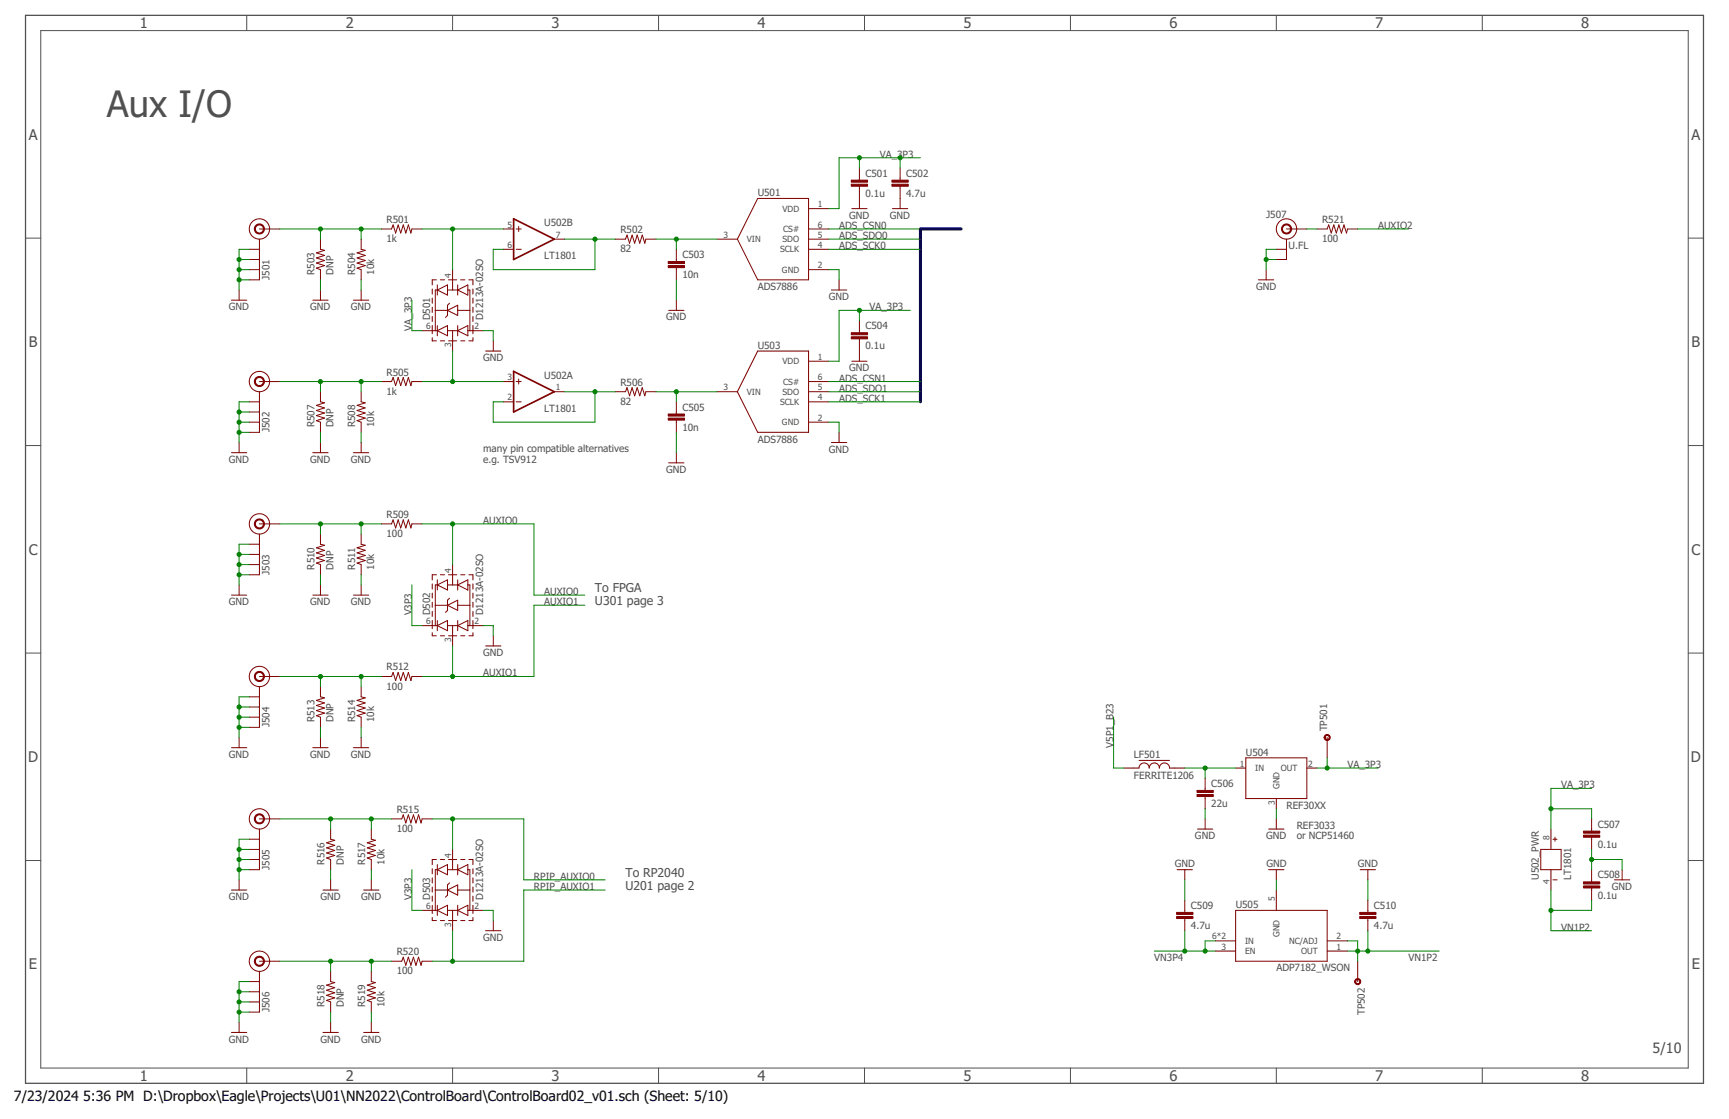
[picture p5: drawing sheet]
<svg xmlns="http://www.w3.org/2000/svg" width="432mm" height="279mm" viewBox="0 0 432 279" stroke-linecap="round" stroke-linejoin="round" font-family="sans-serif">
<path d="M6.4 3.8h419v266.7h-419z" fill="none" stroke="#505050" stroke-width=".32"/>
<g fill="none" stroke="#505050" stroke-width=".25">
<path d="M10.2 7.6h411.4v259.1h-411.4zM61.6 3.8v3.8M113 3.8v3.8M164.5 3.8v3.8M215.9 3.8v3.8M267.3 3.8v3.8M318.7 3.8v3.8M370.2 3.8v3.8M6.4 59.5h3.8M421.6 59.5h3.8M6.4 111.3h3.8M421.6 111.3h3.8"/>
<path d="M6.4 163.1h3.8M421.6 163.1h3.8M6.4 214.9h3.8M421.6 214.9h3.8M61.6 266.7v3.8M113 266.7v3.8M164.5 266.7v3.8M215.9 266.7v3.8M267.3 266.7v3.8M318.7 266.7v3.8M370.2 266.7v3.8"/>
</g>
<g fill="none" stroke="#800000" stroke-width=".25">
<path d="M64.8 57.2h5.1M64.8 59.7v10.2h-2.5M80 59.7v2.6l1 .2-2 .6 2 .7-2 .6 2 .6-2 .7 2 .6-2 .7 1 .3v2.6M90.2 59.7v2.6l1 .2-2 .6 2 .7-2 .6 2 .6-2 .7 2 .6-2 .7 1 .3v2.6M95.3 57.2h2.5l.4-1 .6 2 .6-2 .7 2 .6-2 .6 2 .7-2 .6 2 .3-1h2.5M125.7 57.2h2.6M128.9 57.2h1.3M129.5 56.5v1.3M138.4 59.7h2.6M153.7 59.7h2.5l.4-1 .6 2 .7-2 .6 2 .6-2 .7 2 .6-2 .6 2 .3-1h2.5M179.1 59.7h5M189.2 49.6h12.7v20.3h-12.7l-5.1-10.2z"/>
<path d="M201.9 57.2h5.1M201.9 59.7h5.1M201.9 52.1h5.1M212.7 52.1h3.8M214.6 41.9v3.1M214.6 46.5v5.6M222.9 52.1h3.8M224.8 41.9v3.1M224.8 46.5v5.6M321.3 57.2h5.1M321.3 59.7v5.1h-2.6M328.9 57.2h2.5l.4-1 .7 2 .6-2 .6 2 .7-2 .6 2 .6-2 .7 2 .2-1h2.6"/>
<path d="M57.8 75h3.8M59.7 72.4v2.6M62.3 62.3h2.5M62.3 67.3h2.5M62.3 64.8h2.5M78.1 75h3.8M80 72.4v2.6M88.3 75h3.8M90.2 72.4v2.6M107.9 72.2v1.2M107.9 74.4v1.3M107.9 76.7v1.3"/>
<path d="M107.9 79v1.3M108.7 77.5h3.1M109 69.9h-1.1v1.2M109.2 72.4h-.5v10.2M109.2 72.4l2.6-1.3v2.6zM109.2 71.1v2.6M110 69.9h1M111.8 72.4h2.5M111.8 77.5l2.5-1.3v2.6zM112 69.9h2.1M112.3 75.7l-.5 .5v2.6l-.5 .5M113 67.3v5.1"/>
<path d="M114.3 77.5h3M114.3 71.1v2.6M114.3 72.4l2.5-1.3v2.6zM115.1 69.9h1M116.8 72.4h.5v10.2M117.1 69.9h1v1.2M118.1 72.2v1.2M118.1 74.4v1.3M118.1 76.7v1.3M118.1 79v1.3M125.7 62.3h2.6M128.9 62.3h1.3"/>
<path d="M167 77.5h3.8M168.9 62.3v3M168.9 66.8v3.1M168.9 75v2.5M201.9 62.3h5.1M201.9 67.3h5.1M207.6 72.4h3.9M209.5 69.9v2.5M314.3 69.9h3.8M316.2 67.3v2.6M318.7 62.3h2.6M64.8 95.3h5.1"/>
<path d="M64.8 97.8v10.1h-2.5M80 97.8v2.5l1 .3-2 .6 2 .7-2 .6 2 .6-2 .7 2 .6-2 .6 1 .4v2.5M90.2 97.8v2.5l1 .3-2 .6 2 .7-2 .6 2 .6-2 .7 2 .6-2 .6 1 .4v2.5M95.3 95.3h2.5l.4-1 .6 2 .6-2 .7 2 .6-2 .6 2 .7-2 .6 2 .3-1h2.5M105.4 82.6h3.8M107.9 84.3v.8h1.1M107.9 81.3v2M109.2 82.6l2.6-1.3v2.5zM109.2 81.3v2.5M110 85.1h1M111.8 82.6h2.5M112 85.1h2.1"/>
<path d="M113 82.6v5.1M114.3 81.3v2.5M114.3 82.6l2.5-1.3v2.5zM115.1 85.1h1M116.8 82.6h3.8M118.1 84.3v.8h-1M118.1 81.3v2M121.3 87.7h3.8M123.2 85.1v2.6M125.7 95.3h2.6M128.9 95.3h1.3M129.5 94.6v1.3"/>
<path d="M138.4 97.8h2.6M153.7 97.8h2.5l.4-1 .6 2 .7-2 .6 2 .6-2 .7 2 .6-2 .6 2 .3-1h2.5M179.1 97.8h5M189.2 87.7h12.7v20.2h-12.7l-5.1-10.1zM201.9 97.8h5.1M201.9 95.3h5.1M201.9 90.2h5.1M212.7 90.2h3.8M214.6 80v3.1M214.6 84.6v5.6M57.8 113h3.8M59.7 110.5v2.5"/>
<path d="M62.3 100.3h2.5M62.3 105.4h2.5M62.3 102.9h2.5M78.1 113h3.8M80 110.5v2.5M88.3 113h3.8M90.2 110.5v2.5M125.7 100.3h2.6M128.9 100.3h1.3M167 115.6h3.8M168.9 100.3v3.1M168.9 104.9v3"/>
<path d="M168.9 113v2.6M201.9 100.3h5.1M201.9 105.4h5.1M207.6 110.5h3.9M209.5 107.9v2.6M62.3 135.9h2.5M62.3 138.4h2.5M64.8 133.3v10.2h-2.5M64.8 130.8h5.1M80 133.3v2.6l1 .2-2 .7 2 .6-2 .6 2 .7-2 .6 2 .7-2 .6 1 .4v2.5M90.2 133.3v2.6l1 .2-2 .7 2 .6-2 .6 2 .7-2 .6 2 .7-2 .6 1 .4v2.5M95.3 130.8h2.5l.4-1 .6 2 .6-2 .7 2 .6-2 .6 2 .7-2 .6 2 .3-1h2.5"/>
<path d="M57.8 148.6h3.8M59.7 146v2.6M62.3 141h2.5M78.1 148.6h3.8M80 146v2.6M88.3 148.6h3.8M90.2 146v2.6M105.4 156.2h3.8M107.9 145.8v1.3M107.9 148.1v1.3M107.9 150.4v1.2M107.9 152.7v1.2"/>
<path d="M107.9 154.9v2.1M107.9 158v.7h1.1M108.7 151.1h3.1M109 143.5h-1.1v1.3M109.2 146l2.6-1.2v2.5zM109.2 156.2l2.6-1.3v2.6zM109.2 144.8v2.5M109.2 154.9v2.6M109.2 146h-.5v10.2M110 143.5h1M110 158.7h1M111.8 151.1l2.5-1.2v2.5z"/>
<path d="M111.8 156.2h2.5M111.8 146h2.5M112 143.5h2.1M112 158.7h2.1M112.3 149.4l-.5 .5v2.5l-.5 .5M113 141v5M113 156.2v5.1M114.3 144.8v2.5M114.3 154.9v2.6M114.3 146l2.5-1.2v2.5zM114.3 156.2l2.5-1.3v2.6zM114.3 151.1h3"/>
<path d="M115.1 143.5h1M115.1 158.7h1M116.8 146h.5v10.2M116.8 156.2h3.8M117.1 143.5h1v1.3M118.1 145.8v1.3M118.1 148.1v1.3M118.1 150.4v1.2M118.1 152.7v1.2M118.1 154.9v2.1M118.1 158v.7h-1M123.2 158.7v2.6"/>
<path d="M62.3 174h2.5M62.3 176.5h2.5M62.3 179.1h2.5M64.8 171.4v10.2h-2.5M64.8 168.9h5.1M80 171.4v2.6l1 .2-2 .7 2 .6-2 .6 2 .7-2 .6 2 .7-2 .6 1 .4v2.5M90.2 171.4v2.6l1 .2-2 .7 2 .6-2 .6 2 .7-2 .6 2 .7-2 .6 1 .4v2.5M95.3 168.9h2.5l.4-1 .6 2 .6-2 .7 2 .6-2 .6 2 .7-2 .6 2 .3-1h2.5M121.3 161.3h3.8M57.8 186.7h3.8M59.7 184.1v2.6M78.1 186.7h3.8"/>
<path d="M80 184.1v2.6M88.3 186.7h3.8M90.2 184.1v2.6M280.6 191.8h3.9a1.27 1.27 0 0 1 1.2-1.3 1.27 1.27 0 0 1 1.3 1.3 1.27 1.27 0 0 1 1.3-1.3 1.27 1.27 0 0 1 1.2 1.3 1.27 1.27 0 0 1 1.3-1.3 1.27 1.27 0 0 1 1.3 1.3h3.8M284.5 189.9h7.6M301 194.3v3.1M301 198.9v3M308.6 191.8h2.5M311.1 189.2h15.3v10.2h-15.3zM318.7 199.4v2.5M326.4 191.8h2.5M331.4 184.1v5.1"/>
<path d="M59.7 219.7v2.5M62.3 209.5h2.5M62.3 212.1h2.5M62.3 214.6h2.5M64.8 207v10.1h-2.5M64.8 204.5h5.1M82.6 207v2.5l1 .3-2 .6 2 .7-2 .6 2 .6-2 .7 2 .6-2 .6 1 .4v2.5M82.6 219.7v2.5M92.7 207v2.5l1 .3-2 .6 2 .7-2 .6 2 .6-2 .7 2 .6-2 .6 1 .4v2.5M92.7 219.7v2.5M97.8 204.5h2.5l.4-1 .6 2 .7-2 .6 2 .7-2 .6 2 .6-2 .7 2 .2-1h2.5M107.9 216.9v1.3"/>
<path d="M107.9 219.2v1.3M109 214.6h-1.1v1.3M109.2 217.1h-.5v10.2M109.2 217.1l2.6-1.2v2.5zM109.2 215.9v2.5M110 214.6h1M111.8 217.1h2.5M112 214.6h2.1M113 212.1v5M114.3 215.9v2.5M114.3 217.1l2.5-1.2v2.5zM115.1 214.6h1"/>
<path d="M116.8 217.1h.5v10.2M117.1 214.6h1v1.3M118.1 216.9v1.3M118.1 219.2v1.3M294 217.1h3.8M295.9 217.1v2.6M299.1 207h3.8M301 204.5v2.5M316.8 217.1h3.9M316.8 207h3.9M318.7 204.5v2.5M318.7 217.1v2.6"/>
<path d="M339.7 217.1h3.8M341.6 217.1v2.6M384.8 212.1h5.1v5h-5.1zM387.3 207v5.1M387.3 217.1v5.1M387.8 209.5h1.1M387.8 219.7h1.1M388.3 209v1.1M397.5 204.5v3M397.5 209v3.1M397.5 217.1v3.1M403.2 219.7h3.8"/>
<path d="M405.1 217.1v2.6M57.8 222.2h3.8M80.7 222.2h3.8M90.8 222.2h3.8M105.4 227.3h3.8M107.9 221.5v1.3M107.9 223.8v1.2M107.9 226v2.1M107.9 229.1v.7h1.1M108.7 222.2h3.1M109.2 227.3l2.6-1.3v2.6zM109.2 226v2.6"/>
<path d="M110 229.8h1M111.8 227.3h2.5M111.8 222.2l2.5-1.2v2.5zM112 229.8h2.1M112.3 220.5l-.5 .5v2.5l-.5 .5M113 227.3v5.1M114.3 222.2h3M114.3 226v2.6M114.3 227.3l2.5-1.3v2.6zM115.1 229.8h1M116.8 227.3h3.8M118.1 221.5v1.3"/>
<path d="M118.1 223.8v1.2M118.1 226v2.1M118.1 229.1v.7h-1M121.3 232.4h3.8M123.2 229.8v2.6M295.9 224.8v3M295.9 229.3v3.1M303.5 237.5h5.1M303.5 234.9h5.1M308.6 227.3h22.8v12.7h-22.8zM318.7 222.2v5.1M331.4 237.5h5.1"/>
<path d="M331.4 234.9h5.1M341.6 224.8v3M341.6 229.3v3.1M397.5 221.7v3.1M57.8 257.8h3.8M59.7 255.2v2.6M62.3 245.1h2.5M62.3 247.6h2.5M62.3 250.2h2.5M64.8 240h5.1M64.8 242.5v10.2h-2.5M80.7 257.8h3.8"/>
<path d="M82.6 242.5v2.6l1 .2-2 .7 2 .6-2 .6 2 .7-2 .6 2 .7-2 .6 1 .4v2.5M82.6 255.2v2.6M90.8 257.8h3.8M92.7 242.5v2.6l1 .2-2 .7 2 .6-2 .6 2 .7-2 .6 2 .7-2 .6 1 .4v2.5M92.7 255.2v2.6M97.8 240h2.5l.4-1 .6 2 .7-2 .6 2 .7-2 .6 2 .6-2 .7 2 .2-1h2.5M339.1 240v5.1"/>
<circle cx="64.8" cy="57.2" r="2.54"/>
<circle cx="321.3" cy="57.2" r="2.54"/>
<circle cx="64.8" cy="95.3" r="2.54"/>
<circle cx="64.8" cy="130.8" r="2.54"/>
<circle cx="64.8" cy="168.9" r="2.54"/>
<circle cx="64.8" cy="204.5" r="2.54"/>
<circle cx="64.8" cy="240" r="2.54"/>
</g>
<g fill="#800000" stroke="#800000" stroke-width=".25">
<path d="M166.9 66.3h4v.5h-4z"/>
<path d="M166.9 65.3h4v.5h-4z"/>
<path d="M166.9 104.4h4v.5h-4z"/>
<path d="M166.9 103.4h4v.5h-4z"/>
<path d="M395.5 208.5h4v.5h-4z"/>
<path d="M395.5 207.5h4v.5h-4z"/>
<path d="M395.5 221.2h4v.5h-4z"/>
<path d="M395.5 220.2h4v.5h-4z"/>
<path d="M212.6 46h4.1v.5h-4.1z"/>
<path d="M212.6 45h4.1v.5h-4.1z"/>
<path d="M222.8 46h4v.5h-4z"/>
<path d="M222.8 45h4v.5h-4z"/>
<path d="M212.6 84.1h4.1v.5h-4.1z"/>
<path d="M212.6 83.1h4.1v.5h-4.1z"/>
<path d="M339.6 228.8h4v.5h-4z"/>
<path d="M339.6 227.8h4v.5h-4z"/>
<path d="M293.9 228.8h4v.5h-4z"/>
<path d="M293.9 227.8h4v.5h-4z"/>
<path d="M298.9 198.4h4.1v.5h-4.1z"/>
<path d="M298.9 197.4h4.1v.5h-4.1z"/>
</g>
<path d="M128.3 54.6l10.1 5.1-10.1 5.1zM128.3 92.7l10.1 5.1-10.1 5.1z" fill="none" stroke="#800000" stroke-width=".42"/>
<g fill="#800000" stroke="#800000" stroke-width=".25">
<path d="M338.5 244.6a.76 .76 0 0 1 1.2 .1 .76 .76 0 0 1-.4 1.1 .76 .76 0 0 1-1-.7h.3a.51 .51 0 0 1 .6-.5 .51 .51 0 0 1 .2 .8 .51 .51 0 0 1-.8-.1v-.2h-.3z" fill-rule="evenodd"/>
<path d="M330.9 183.7a.76 .76 0 0 1 1.2 .1 .76 .76 0 0 1-.5 1.1 .76 .76 0 0 1-.9-.8h.2a.51 .51 0 0 1 .7-.5 .51 .51 0 0 1 .2 .9 .51 .51 0 0 1-.8-.2l-.1-.2h-.2z" fill-rule="evenodd"/>
<path d="M63.9 56.3a1.26 1.26 0 0 1 2 .2 1.26 1.26 0 0 1-.8 1.9 1.26 1.26 0 0 1-1.6-1.2h.3a1.01 1.01 0 0 1 1.4-1 1.01 1.01 0 0 1 .3 1.7 1.01 1.01 0 0 1-1.7-.5v-.2h-.3z" fill-rule="evenodd"/>
<path d="M63.9 94.4a1.26 1.26 0 0 1 2 .2 1.26 1.26 0 0 1-.8 1.9 1.26 1.26 0 0 1-1.6-1.2h.3a1.01 1.01 0 0 1 1.4-1 1.01 1.01 0 0 1 .3 1.7 1.01 1.01 0 0 1-1.7-.5v-.2h-.3z" fill-rule="evenodd"/>
<path d="M63.9 129.9a1.26 1.26 0 0 1 2 .3 1.26 1.26 0 0 1-.8 1.8 1.26 1.26 0 0 1-1.6-1.2h.3a1.01 1.01 0 0 1 1.4-.9 1.01 1.01 0 0 1 .3 1.7 1.01 1.01 0 0 1-1.7-.5v-.3h-.3z" fill-rule="evenodd"/>
<path d="M63.9 168a1.26 1.26 0 0 1 2 .3 1.26 1.26 0 0 1-.8 1.8 1.26 1.26 0 0 1-1.6-1.2h.3a1.01 1.01 0 0 1 1.4-1 1.01 1.01 0 0 1 .3 1.7 1.01 1.01 0 0 1-1.7-.4v-.3h-.3z" fill-rule="evenodd"/>
<path d="M63.9 203.6a1.26 1.26 0 0 1 2 .2 1.26 1.26 0 0 1-.8 1.9 1.26 1.26 0 0 1-1.6-1.2h.3a1.01 1.01 0 0 1 1.4-1 1.01 1.01 0 0 1 .3 1.7 1.01 1.01 0 0 1-1.7-.5v-.2h-.3z" fill-rule="evenodd"/>
<path d="M320.4 56.3a1.26 1.26 0 0 1 2 .2 1.26 1.26 0 0 1-.8 1.9 1.26 1.26 0 0 1-1.6-1.2h.3a1.01 1.01 0 0 1 1.5-.9 1.01 1.01 0 0 1 .1 1.7 1.01 1.01 0 0 1-1.6-.6v-.2h-.3z" fill-rule="evenodd"/>
<path d="M63.9 239.1a1.26 1.26 0 0 1 2 .3 1.26 1.26 0 0 1-.8 1.8 1.26 1.26 0 0 1-1.6-1.2h.3a1.01 1.01 0 0 1 1.4-.9 1.01 1.01 0 0 1 .3 1.7 1.01 1.01 0 0 1-1.7-.5v-.3h-.3z" fill-rule="evenodd"/>
</g>
<path d="M240 57.2h-10.1v43.1" fill="none" stroke="#000080" stroke-width=".76"/>
<g fill="none" stroke="#008000" stroke-width=".25">
<path d="M214.6 39.4v2.5M224.8 39.4v2.5M229.9 39.4h-20.4v12.7h-2.5M69.9 57.2h25.4M80 57.2v2.5M90.2 57.2v2.5M105.4 57.2h20.3M113 57.2v10.1M141 59.7h12.7M148.6 59.7v7.6h-25.4v-5h2.5M163.8 59.7h15.3M168.9 59.7v2.6"/>
<path d="M207 59.7h22.9M207 57.2h22.9M326.4 57.2h2.5M339.1 57.2h12.7M59.7 64.8h2.6M59.7 67.3h2.6M59.7 69.9h2.6M62.3 62.3h-2.6v10.1M80 69.9v2.5M90.2 69.9v2.5M102.9 75v7.6h2.5M168.9 69.9v5.1"/>
<path d="M207 62.3h22.9M207 67.3h2.5v2.6M214.6 77.5v2.5M227.3 77.5h-17.8v12.7h-2.5M316.2 64.8h2.5M318.7 62.3h-2.5v5M69.9 95.3h25.4M80 95.3v2.5M90.2 95.3v2.5M105.4 95.3h20.3M113 87.7v7.6M120.6 82.6h2.6v2.5"/>
<path d="M141 97.8h12.7M148.6 97.8v7.6h-25.4v-5.1h2.5M163.8 97.8h15.3M168.9 97.8v2.5M207 97.8h22.9M207 95.3h22.9M59.7 105.4h2.6M59.7 102.9h2.6M59.7 107.9h2.6M62.3 100.3h-2.6v10.2M80 107.9v2.6M90.2 107.9v2.6"/>
<path d="M168.9 107.9v5.1M207 105.4h2.5v2.5M207 100.3h22.9M59.7 138.4h2.6M62.3 135.9h-2.6v10.1M69.9 130.8h25.4M80 130.8v2.5M90.2 130.8v2.5M105.4 130.8h27.9v17.8h12.7M113 130.8v10.2M59.7 141h2.6M59.7 143.5h2.6"/>
<path d="M80 143.5v2.5M90.2 143.5v2.5M102.9 146v10.2h2.5M120.6 156.2h2.6v2.5M146 151.1h-12.7v17.8h-27.9M59.7 176.5h2.6M59.7 179.1h2.6M62.3 174h-2.6v10.1M69.9 168.9h25.4M80 168.9v2.5M90.2 168.9v2.5M113 161.3v7.6"/>
<path d="M278.1 179.1v12.7h2.5M59.7 181.6h2.6M80 181.6v2.5M90.2 181.6v2.5M295.9 191.8h12.7M301 191.8v2.5M328.9 191.8h15.2M331.4 189.2v2.6M397.5 196.8h-10.2v10.2M59.7 214.6h2.6M59.7 212.1h2.6M59.7 217.1h2.6"/>
<path d="M62.3 209.5h-2.6v10.2M69.9 204.5h27.9M82.6 204.5v2.5M82.6 217.1v2.6M92.7 204.5v2.5M92.7 217.1v2.6M102.9 217.1v10.2h2.5M107.9 204.5h22.9v15.2h20.3M113 204.5v7.6M295.9 219.7v5.1M301 201.9v2.6M318.7 201.9v2.6"/>
<path d="M318.7 219.7v2.5M341.6 219.7v5.1M387.3 201.9h10.2v2.6M397.5 212.1v5M397.5 214.6h7.6v2.5M113 232.4v7.6M120.6 227.3h2.6v2.5M151.1 222.2h-20.3v17.8h-22.9M288.3 237.5h15.2M295.9 232.4v5.1M303.5 234.9h-2.5v2.6M336.5 237.5h22.9"/>
<path d="M336.5 234.9h2.6v5.1M341.6 232.4v5.1M387.3 222.2v10.2h10.2M397.5 224.8v2.5h-10.2M59.7 247.6h2.6M59.7 250.2h2.6M59.7 252.7h2.6M62.3 245.1h-2.6v10.1M69.9 240h27.9M82.6 240v2.5M82.6 252.7v2.5M92.7 240v2.5"/>
<path d="M92.7 252.7v2.5"/>
</g>
<g fill="#008000" stroke="#008000" stroke-width=".25">
<circle cx="59.7" cy="64.8" r=".51"/>
<circle cx="59.7" cy="67.3" r=".51"/>
<circle cx="59.7" cy="69.9" r=".51"/>
<circle cx="397.5" cy="214.6" r=".51"/>
<circle cx="59.7" cy="102.9" r=".51"/>
<circle cx="59.7" cy="105.4" r=".51"/>
<circle cx="59.7" cy="107.9" r=".51"/>
<circle cx="59.7" cy="138.4" r=".51"/>
<circle cx="59.7" cy="141" r=".51"/>
<circle cx="59.7" cy="143.5" r=".51"/>
<circle cx="59.7" cy="176.5" r=".51"/>
<circle cx="59.7" cy="179.1" r=".51"/>
<circle cx="59.7" cy="181.6" r=".51"/>
<circle cx="59.7" cy="212.1" r=".51"/>
<circle cx="59.7" cy="214.6" r=".51"/>
<circle cx="59.7" cy="217.1" r=".51"/>
<circle cx="316.2" cy="64.8" r=".51"/>
<circle cx="59.7" cy="247.6" r=".51"/>
<circle cx="59.7" cy="250.2" r=".51"/>
<circle cx="59.7" cy="252.7" r=".51"/>
<circle cx="168.9" cy="59.7" r=".51"/>
<circle cx="148.6" cy="59.7" r=".51"/>
<circle cx="168.9" cy="97.8" r=".51"/>
<circle cx="148.6" cy="97.8" r=".51"/>
<circle cx="387.3" cy="201.9" r=".51"/>
<circle cx="214.6" cy="39.4" r=".51"/>
<circle cx="224.8" cy="39.4" r=".51"/>
<circle cx="214.6" cy="77.5" r=".51"/>
<circle cx="331.4" cy="191.8" r=".51"/>
<circle cx="339.1" cy="237.5" r=".51"/>
<circle cx="341.6" cy="237.5" r=".51"/>
<circle cx="387.3" cy="227.3" r=".51"/>
<circle cx="301" cy="237.5" r=".51"/>
<circle cx="295.9" cy="237.5" r=".51"/>
<circle cx="301" cy="191.8" r=".51"/>
<circle cx="80" cy="57.2" r=".51"/>
<circle cx="90.2" cy="57.2" r=".51"/>
<circle cx="113" cy="57.2" r=".51"/>
<circle cx="80" cy="95.3" r=".51"/>
<circle cx="90.2" cy="95.3" r=".51"/>
<circle cx="113" cy="95.3" r=".51"/>
<circle cx="80" cy="130.8" r=".51"/>
<circle cx="90.2" cy="130.8" r=".51"/>
<circle cx="113" cy="130.8" r=".51"/>
<circle cx="80" cy="168.9" r=".51"/>
<circle cx="90.2" cy="168.9" r=".51"/>
<circle cx="113" cy="168.9" r=".51"/>
<circle cx="82.6" cy="204.5" r=".51"/>
<circle cx="92.7" cy="204.5" r=".51"/>
<circle cx="113" cy="204.5" r=".51"/>
<circle cx="82.6" cy="240" r=".51"/>
<circle cx="92.7" cy="240" r=".51"/>
<circle cx="113" cy="240" r=".51"/>
</g>
<text font-size="9.1" fill="#505050" x="26.7" y="29.2">Aux I/O</text>
<g font-size="3.7" fill="#505050">
<text x="34.9" y="7">1</text>
<text x="86.3" y="7">2</text>
<text x="137.8" y="7">3</text>
<text x="189.2" y="7">4</text>
<text x="240.6" y="7">5</text>
<text x="292" y="7">6</text>
<text x="343.5" y="7">7</text>
<text x="394.9" y="7">8</text>
<text x="7.2" y="34.8">A</text>
<text x="422.4" y="34.8">A</text>
<text x="7.2" y="86.6">B</text>
<text x="422.4" y="86.6">B</text>
<text x="7.2" y="138.5">C</text>
<text x="422.4" y="138.5">C</text>
<text x="7" y="190.3">D</text>
<text x="422.3" y="190.3">D</text>
<text x="7.2" y="242.1">E</text>
<text x="422.5" y="242.1">E</text>
<text x="34.9" y="269.9">1</text>
<text x="86.3" y="269.9">2</text>
<text x="137.8" y="269.9">3</text>
<text x="189.2" y="269.9">4</text>
<text x="240.6" y="269.9">5</text>
<text x="292" y="269.9">6</text>
<text x="343.5" y="269.9">7</text>
<text x="394.9" y="269.9">8</text>
</g>
<text font-size="3.6" fill="#505050" x="412.7" y="262.9">5/10</text>
<g font-size="3.5">
<text x="3.5" y="274.9">7/23/2024</text>
<text x="20.8" y="274.9">5:36 PM D:\Dropbox\Eagle\Projects\U01\NN2022\ControlBoard\ControlBoard02_v01.sch (Sheet: 5/10)</text>
</g>
<g font-size="3.1" fill="#505050">
<text x="148.6" y="147.9">To FPGA</text>
<text x="148.6" y="151.1">U301 page 3</text>
<text x="156.2" y="219">To RP2040</text>
<text x="156.2" y="222.2">U201 page 2</text>
</g>
<g font-size="2.5" fill="#505050">
<text x="219.7" y="39.4">VA_3</text>
<text x="225.4" y="39.4">P3</text>
<text x="216.2" y="44.1">C501</text>
<text x="226.3" y="44.1">C502</text>
<text x="189.2" y="49">U501</text>
<text x="216.2" y="49.2">0.1u</text>
<text x="226.3" y="49.2">4.7u</text>
<text x="96.5" y="55.7">R501</text>
<text x="135.9" y="56.5">U502B</text>
<text x="154.9" y="58.2">R502</text>
<text x="209.5" y="57.2">ADS_CSN0</text>
<text x="209.5" y="59.7">ADS_SDO0</text>
<text x="212.1" y="54.6">GND</text>
<text x="222.2" y="54.6">GND</text>
<text x="316.2" y="54.4">J507</text>
<text x="330.2" y="55.7">R521</text>
<text x="344.2" y="57.2">AUXIO2</text>
<text x="96.5" y="60.5">1k</text>
<text x="135.9" y="64.8">LT1801</text>
<text x="154.9" y="63">82</text>
<text x="170.4" y="64.4">C503</text>
<text x="209.5" y="62.2">ADS_SCK0</text>
<text x="321.8" y="62.2">U.FL</text>
<text x="330.2" y="60.5">100</text>
<text x="67.3" y="69.9" transform="rotate(-90 67.3 69.9)">J501</text>
<text x="78.5" y="68.6" transform="rotate(-90 78.5 68.6)">R503</text>
<text x="83.3" y="68.6" transform="rotate(-90 83.3 68.6)">DNP</text>
<text x="88.7" y="68.6" transform="rotate(-90 88.7 68.6)">R504</text>
<text x="93.5" y="68.6" transform="rotate(-90 93.5 68.6)">10k</text>
<text x="170.4" y="69.5">10n</text>
<text x="57.2" y="77.5">GND</text>
<text x="77.5" y="77.5">GND</text>
<text x="87.6" y="77.5">GND</text>
<text x="189.2" y="72.4">ADS7886</text>
<text x="207" y="74.9">GND</text>
<text x="217.2" y="77.5">VA_3P3</text>
<text x="313.7" y="72.4">GND</text>
<text x="102.9" y="82.6" transform="rotate(-90 102.9 82.6)">VA_3P3</text>
<text x="107.5" y="80" transform="rotate(-90 107.5 80)">D501</text>
<text x="120.7" y="80" transform="rotate(-90 120.7 80)">D1213A-02SO</text>
<text x="166.4" y="80">GND</text>
<text x="216.2" y="82.2">C504</text>
<text x="189.2" y="87.1">U503</text>
<text x="216.2" y="87.3">0.1u</text>
<text x="96.5" y="93.8">R505</text>
<text x="120.7" y="90.2">GND</text>
<text x="135.9" y="94.6">U502A</text>
<text x="209.5" y="95.3">ADS_CSN1</text>
<text x="212.1" y="92.7">GND</text>
<text x="96.5" y="98.6">1k</text>
<text x="154.9" y="101.1">82</text>
<text x="154.9" y="96.3">R506</text>
<text x="209.5" y="97.8">ADS_SDO1</text>
<text x="209.5" y="100.3">ADS_SCK1</text>
<text x="67.3" y="108" transform="rotate(-90 67.3 108)">J502</text>
<text x="78.5" y="106.7" transform="rotate(-90 78.5 106.7)">R507</text>
<text x="83.3" y="106.7" transform="rotate(-90 83.3 106.7)">DNP</text>
<text x="88.7" y="106.7" transform="rotate(-90 88.7 106.7)">R508</text>
<text x="93.5" y="106.7" transform="rotate(-90 93.5 106.7)">10k</text>
<text x="135.9" y="102.9">LT1801</text>
<text x="170.4" y="107.6">10n</text>
<text x="170.4" y="102.5">C505</text>
<text x="120.7" y="112.9">many pin compatible alternatives</text>
<text x="189.2" y="110.5">ADS7886</text>
<text x="207" y="113">GND</text>
<text x="57.2" y="115.6">GND</text>
<text x="77.5" y="115.6">GND</text>
<text x="87.6" y="115.6">GND</text>
<text x="120.7" y="115.6">e.g. TSV912</text>
<text x="166.4" y="118.1">GND</text>
<text x="96.5" y="129.3">R509</text>
<text x="120.7" y="130.8">AUXIO0</text>
<text x="96.5" y="134.1">100</text>
<text x="67.3" y="143.5" transform="rotate(-90 67.3 143.5)">J503</text>
<text x="78.5" y="142.2" transform="rotate(-90 78.5 142.2)">R510</text>
<text x="83.3" y="142.2" transform="rotate(-90 83.3 142.2)">DNP</text>
<text x="88.7" y="142.2" transform="rotate(-90 88.7 142.2)">R511</text>
<text x="93.5" y="142.2" transform="rotate(-90 93.5 142.2)">10k</text>
<text x="135.9" y="148.6">AUXIO0</text>
<text x="57.2" y="151.1">GND</text>
<text x="77.5" y="151.1">GND</text>
<text x="87.6" y="151.1">GND</text>
<text x="102.9" y="153.7" transform="rotate(-90 102.9 153.7)">V3P3</text>
<text x="107.5" y="153.7" transform="rotate(-90 107.5 153.7)">D502</text>
<text x="120.7" y="153.7" transform="rotate(-90 120.7 153.7)">D1213A-02SO</text>
<text x="135.9" y="151.1">AUXIO1</text>
<text x="96.5" y="167.4">R512</text>
<text x="120.7" y="163.8">GND</text>
<text x="96.5" y="172.2">100</text>
<text x="120.7" y="168.9">AUXIO1</text>
<text x="67.3" y="181.6" transform="rotate(-90 67.3 181.6)">J504</text>
<text x="78.5" y="180.3" transform="rotate(-90 78.5 180.3)">R513</text>
<text x="83.3" y="180.3" transform="rotate(-90 83.3 180.3)">DNP</text>
<text x="88.7" y="180.3" transform="rotate(-90 88.7 180.3)">R514</text>
<text x="93.5" y="180.3" transform="rotate(-90 93.5 180.3)">10k</text>
<text x="331.5" y="182.6" transform="rotate(-90 331.5 182.6)">TP501</text>
<text x="57.2" y="189.2">GND</text>
<text x="77.5" y="189.2">GND</text>
<text x="87.6" y="189.2">GND</text>
<text x="278.1" y="186.7" transform="rotate(-90 278.1 186.7)">V5P1_B23</text>
<text x="283.2" y="189.2">LF501</text>
<text x="311.1" y="188.7">U504</text>
<text x="336.5" y="191.8">VA_3P3</text>
<text x="283.2" y="194.6">FERRITE1206</text>
<text x="302.5" y="196.5">C506</text>
<text x="389.9" y="196.8">VA_3P3</text>
<text x="99.1" y="203">R515</text>
<text x="302.5" y="201.5">22u</text>
<text x="321.3" y="201.9">REF30XX</text>
<text x="99.1" y="207.8">100</text>
<text x="298.4" y="209.5">GND</text>
<text x="316.2" y="209.5">GND</text>
<text x="323.8" y="206.9">REF3033</text>
<text x="323.8" y="209.5">or NCP51460</text>
<text x="399" y="206.6">C507</text>
<text x="81.1" y="215.9" transform="rotate(-90 81.1 215.9)">R516</text>
<text x="85.9" y="215.9" transform="rotate(-90 85.9 215.9)">DNP</text>
<text x="91.2" y="215.9" transform="rotate(-90 91.2 215.9)">R517</text>
<text x="96" y="215.9" transform="rotate(-90 96 215.9)">10k</text>
<text x="399" y="211.7">0.1u</text>
<text x="67.3" y="217.2" transform="rotate(-90 67.3 217.2)">J505</text>
<text x="133.4" y="219.7">RPIP_AUXIO0</text>
<text x="293.4" y="216.4">GND</text>
<text x="316.3" y="216.4">GND</text>
<text x="339.1" y="216.4">GND</text>
<text x="384.3" y="219.7" transform="rotate(-90 384.3 219.7)">U502_PWR</text>
<text x="392.4" y="219.7" transform="rotate(-90 392.4 219.7)">LT1801</text>
<text x="399" y="219.3">C508</text>
<text x="57.2" y="224.8">GND</text>
<text x="80" y="224.8">GND</text>
<text x="90.2" y="224.8">GND</text>
<text x="102.9" y="224.8" transform="rotate(-90 102.9 224.8)">V3P3</text>
<text x="107.5" y="224.8" transform="rotate(-90 107.5 224.8)">D503</text>
<text x="120.7" y="224.8" transform="rotate(-90 120.7 224.8)">D1213A-02SO</text>
<text x="133.4" y="222.2">RPIP_AUXIO1</text>
<text x="297.4" y="226.9">C509</text>
<text x="308.6" y="226.8">U505</text>
<text x="343.1" y="226.9">C510</text>
<text x="399" y="224.4">0.1u</text>
<text x="402.6" y="222.2">GND</text>
<text x="297.4" y="232">4.7u</text>
<text x="343.1" y="232">4.7u</text>
<text x="389.9" y="232.4">VN1P2</text>
<text x="99.1" y="238.5">R520</text>
<text x="120.7" y="234.9">GND</text>
<text x="99.1" y="243.3">100</text>
<text x="288.3" y="240">VN3P4</text>
<text x="318.8" y="242.6">ADP7182_WSON</text>
<text x="351.8" y="240">VN1P2</text>
<text x="81.1" y="251.4" transform="rotate(-90 81.1 251.4)">R518</text>
<text x="85.9" y="251.4" transform="rotate(-90 85.9 251.4)">DNP</text>
<text x="91.2" y="251.4" transform="rotate(-90 91.2 251.4)">R519</text>
<text x="96" y="251.4" transform="rotate(-90 96 251.4)">10k</text>
<text x="67.3" y="252.7" transform="rotate(-90 67.3 252.7)">J506</text>
<text x="340.8" y="253.5" transform="rotate(-90 340.8 253.5)">TP502</text>
<text x="57.2" y="260.3">GND</text>
<text x="80" y="260.3">GND</text>
<text x="90.2" y="260.3">GND</text>
</g>
<g font-size="2.1" fill="#505050">
<text x="195.4" y="52.9">VDD</text>
<text x="204.3" y="51.7">1</text>
<text x="126.8" y="56.8">5</text>
<text x="138.8" y="59.4">7</text>
<text x="180.6" y="59.4">3</text>
<text x="195.6" y="57.9">CS#</text>
<text x="204.3" y="56.8">6</text>
<text x="204.3" y="59.4">5</text>
<text x="126.8" y="61.9">6</text>
<text x="186.5" y="60.5">VIN</text>
<text x="194.8" y="63">SCLK</text>
<text x="195.4" y="60.5">SDO</text>
<text x="204.3" y="61.9">4</text>
<text x="112.7" y="69.5" transform="rotate(-90 112.7 69.5)">4</text>
<text x="195.3" y="68.1">GND</text>
<text x="204.3" y="67">2</text>
<text x="106.4" y="82.2">6</text>
<text x="118.5" y="82.2">2</text>
<text x="112.7" y="86.6" transform="rotate(-90 112.7 86.6)">3</text>
<text x="204.3" y="89.8">1</text>
<text x="126.8" y="94.9">3</text>
<text x="195.4" y="90.9">VDD</text>
<text x="204.3" y="94.9">6</text>
<text x="126.8" y="100">2</text>
<text x="138.8" y="97.4">1</text>
<text x="180.6" y="97.4">3</text>
<text x="186.5" y="98.6">VIN</text>
<text x="194.8" y="101.1">SCLK</text>
<text x="195.4" y="98.6">SDO</text>
<text x="195.6" y="96">CS#</text>
<text x="204.3" y="97.4">5</text>
<text x="204.3" y="100">4</text>
<text x="195.3" y="106.2">GND</text>
<text x="204.3" y="105.1">2</text>
<text x="112.7" y="143.2" transform="rotate(-90 112.7 143.2)">4</text>
<text x="106.4" y="155.9">6</text>
<text x="118.5" y="155.9">2</text>
<text x="112.7" y="160.3" transform="rotate(-90 112.7 160.3)">3</text>
<text x="309.6" y="191.4">1</text>
<text x="326.7" y="191.4">2</text>
<text x="313.5" y="192.5">IN</text>
<text x="319.5" y="197" transform="rotate(-90 319.5 197)">GND</text>
<text x="319.9" y="192.5">OUT</text>
<text x="318.4" y="200.9" transform="rotate(-90 318.4 200.9)">3</text>
<text x="387" y="209.7" transform="rotate(-90 387 209.7)">8</text>
<text x="112.7" y="214.3" transform="rotate(-90 112.7 214.3)">4</text>
<text x="387" y="220.7" transform="rotate(-90 387 220.7)">4</text>
<text x="106.4" y="227">6</text>
<text x="118.5" y="227">2</text>
<text x="318.4" y="225" transform="rotate(-90 318.4 225)">5</text>
<text x="112.7" y="231.4" transform="rotate(-90 112.7 231.4)">3</text>
<text x="319.5" y="234" transform="rotate(-90 319.5 234)">GND</text>
<text x="302.8" y="234.6">6*2</text>
<text x="305.1" y="237.1">3</text>
<text x="310.9" y="235.7">IN</text>
<text x="310.9" y="238.2">EN</text>
<text x="321.9" y="235.7">NC/ADJ</text>
<text x="325" y="238.2">OUT</text>
<text x="333.8" y="237.1">1</text>
<text x="333.8" y="234.6">2</text>
</g>
</svg>
